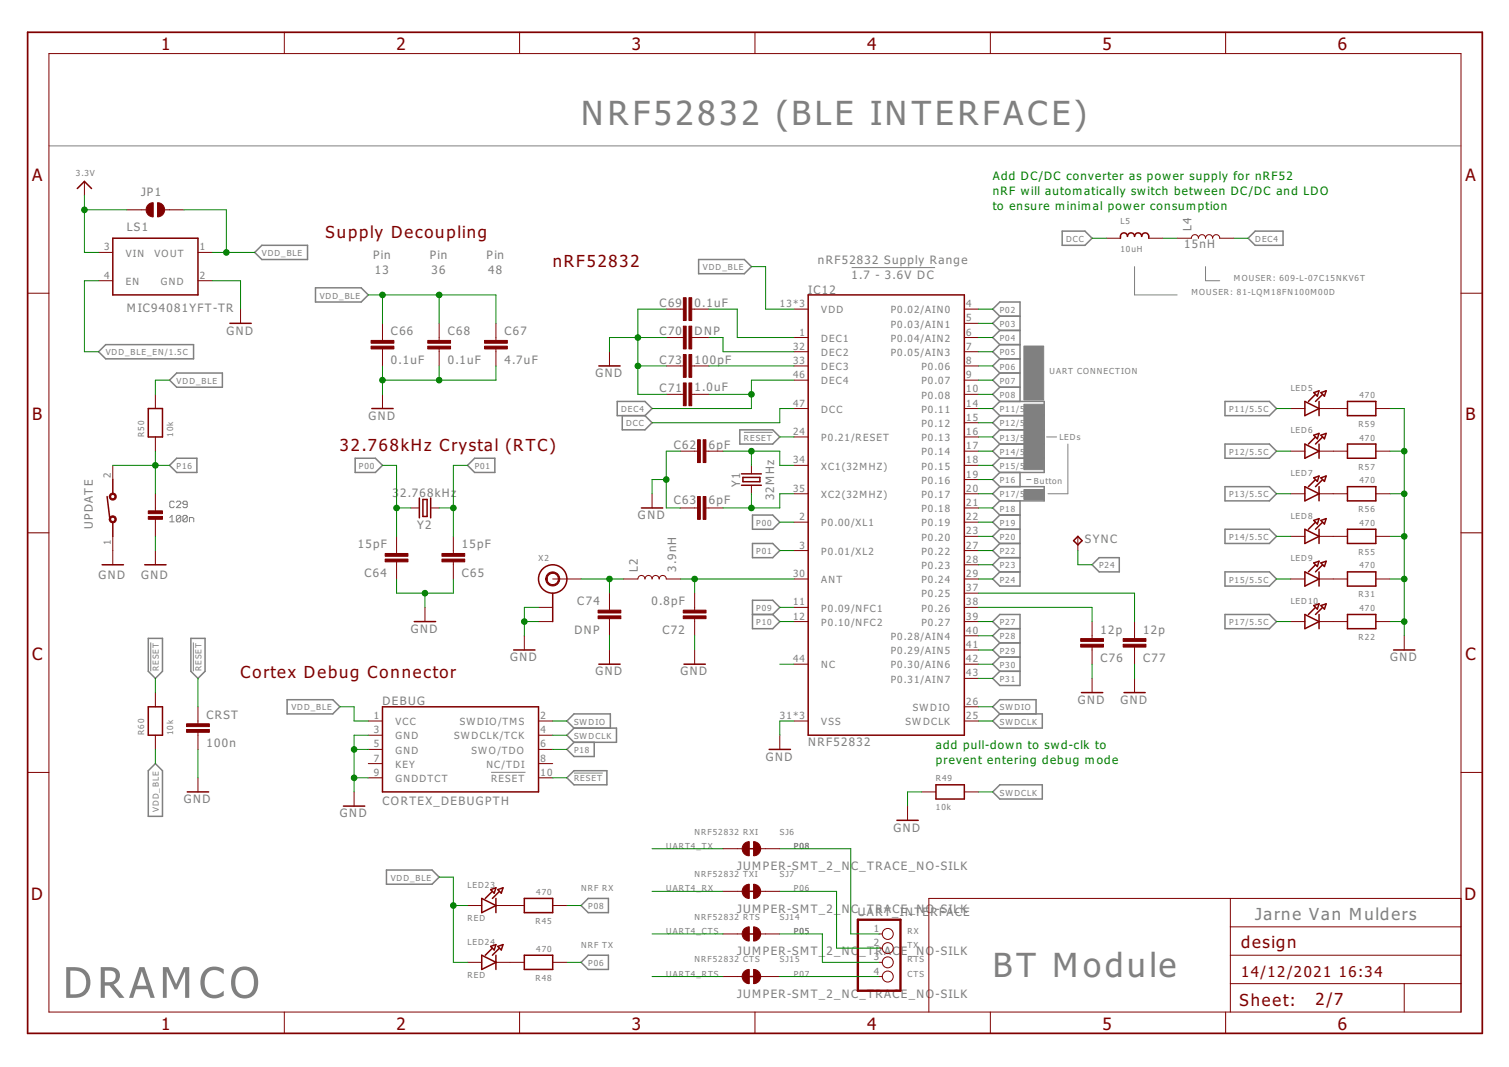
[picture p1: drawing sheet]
<svg xmlns="http://www.w3.org/2000/svg" width="297mm" height="210mm" viewBox="0 0 297 210" stroke-linecap="round" stroke-linejoin="round" font-family="sans-serif">
<g fill="none" stroke="#808080" stroke-width=".2">
<path d="M9.6 28.7h278M167.6 52.6h16.5M223.3 52.5v5.5h8.4M237.3 52.5v2.7h2.8M34.3 98.8l-.2-.2h-.4l-.3 .2v.9l.3 .2h.4l.2-.2M34.7 98.8l.2-.2h.5l.2 .2v.2l-.9 .9h.9M36.9 99.2h-.7l-.2-.2 .2-.4h.4l.3 .2v.9l-.3 .2h-.4l-.2-.2M146.4 85h5.7M202.1 94.3h.8M206 86h2M210.2 87.4v9.7h-3.9M33.4 101.8l.5-.4v1.3"/>
<path d="M33.4 102.7h.9M35.6 101.6v.8l-.2 .3h-.5l-.2-.3M35.6 101.6l-.2-.2h-.5l-.2 .2v.8M35.6 101.6l-.9 .8M36.9 101.6v.8l-.3 .3h-.4l-.2-.3M36.9 101.6l-.3-.2h-.4l-.2 .2v.8M36.9 101.6l-.9 .8M37.3 102.7v-.9h.6l.2 .2v.7M29.7 126.4v5.7M38.1 126.4v5.7M96.7 151.9h6.7M113 152.1h5.7"/>
</g>
<g fill="#808080" stroke="#808080" stroke-width=".2">
<path d="M201.5 68.1h3.9v10.6h-3.9z"/>
<path d="M201.5 79.5h3.9v12.9h-3.9z"/>
<path d="M201.5 96.3h3.9v2h-3.9z"/>
</g>
<g fill="none" stroke="#808080" stroke-width=".3">
<path d="M51.5 48.3h9v2.8h-9l-1.4-1.4zM62.1 56.6h9l1.4 1.4-1.4 1.4h-9zM137.5 51.1h9l1.4 1.4-1.4 1.3h-9zM209.1 45.5h4.5l1.4 1.4-1.4 1.4h-4.5zM245.7 46.9l1.4-1.4h5.5v2.8h-5.5zM19.4 69.2l1.4-1.4h17.3v2.8h-17.3zM34.8 73.4h9v2.8h-9l-1.4-1.4zM121.5 79h5.5l1.4 1.4-1.4 1.4h-5.5zM196.8 62.2l-1.4-1.4 1.4-1.4h4v19.6M196.8 79h8.7v13.9h-8.7M196.8 65l-1.4 1.4 1.4 1.4M196.8 67.8l-1.4 1.4 1.4 1.4"/>
<path d="M196.8 76.2l-1.4 1.4 1.4 1.4M196.8 79l-1.4 1.4 1.4 1.4M196.8 62.2l-1.4 1.4 1.4 1.4M196.8 70.6l-1.4 1.4 1.4 1.4M196.8 70.6h4M196.8 73.4h4M196.8 67.8h4M196.8 65h4M196.8 62.2h4M196.8 76.2h4M196.8 73.4l-1.4 1.4 1.4 1.4M241.1 79h8.8l1.4 1.4-1.4 1.4h-8.8z"/>
<path d="M34.8 90.1h4v2.8h-4l-1.4-1.4zM69.9 90.1h4l1.4 1.4-1.4 1.4h-4zM92 91.5l1.4-1.4h4v2.8h-4zM122.5 81.8v2.8h4.5l1.4-1.4-1.4-1.4M145.6 84.6h6.5l1.4 1.4-1.4 1.4h-6.5zM196.8 90.1h8.7M196.8 81.8h8.7M196.8 95.7l-1.4 1.4 1.4 1.4M196.8 87.4h8.7M196.8 84.6h8.7M196.8 98.5l-1.4 1.4 1.4 1.4M196.8 95.7h8.7v2.8h-8.7"/>
<path d="M196.8 84.6l-1.4 1.4 1.4 1.4M196.8 81.8l-1.4 1.4 1.4 1.4M196.8 87.4l-1.4 1.4 1.4 1.3M196.8 90.1l-1.4 1.4 1.4 1.4M196.8 92.9l-1.4 1.4 1.4 1.4M200.8 92.9v2.8M200.8 98.5v16.8h-4l-1.4-1.4 1.4-1.4M241.1 87.4h8.8l1.4 1.4-1.4 1.3h-8.8zM241.1 95.7h8.8l1.4 1.4-1.4 1.4h-8.8zM148.1 101.3h4l1.4 1.4-1.4 1.4h-4zM148.1 106.9h4l1.4 1.4-1.4 1.4h-4zM148.1 118.1h4l1.4 1.4-1.4 1.4 1.4 1.4-1.4 1.4h-4z"/>
<path d="M196.8 104.1h4M196.8 101.3h4M196.8 109.7h4M196.8 106.9h4M196.8 106.9l-1.4 1.4 1.4 1.4M196.8 104.1l-1.4 1.4 1.4 1.4M196.8 101.3l-1.4 1.4 1.4 1.4M196.8 112.5h4M196.8 109.7l-1.4 1.4 1.4 1.4M216.4 109.7h3.9v2.8h-3.9l-1.4-1.4zM241.1 104.1h8.8l1.4 1.4-1.4 1.4h-8.8zM241.1 112.5h8.8l1.4 1.4-1.4 1.4h-8.8z"/>
<path d="M29.2 125.6h2.8v6.5l-1.4 1.4-1.4-1.4zM37.6 125.6h2.8v6.5l-1.4 1.4-1.4-1.4zM56.5 137.6h9l1.4 1.4-1.4 1.4h-9zM148.1 120.9h4M196.8 123.7l-1.4-1.4 1.4-1.4h4v14h-4l-1.4-1.4 1.4-1.4M196.8 123.7h4M196.8 123.7l-1.4 1.4 1.4 1.4M196.8 126.5h4M196.8 126.5l-1.4 1.4 1.4 1.4M196.8 129.3h4M196.8 129.3l-1.4 1.4 1.4 1.4M196.8 132.1h4"/>
<path d="M241.1 120.9h8.8l1.4 1.4-1.4 1.4h-8.8zM30.6 150.2l1.4 1.4v9h-2.8v-9zM111.6 153l1.4-1.4h6.5v2.8h-6.5zM113 143.2l-1.4 1.4 1.4 1.4M113 146l-1.4 1.4 1.4 1.4h4v-2.8M113 143.2h8.3v2.8h-8.3M113 143.2l-1.4-1.4 1.4-1.4h7.1v2.8M196.8 154.4h8.4v2.8h-8.4l-1.4-1.4zM196.8 140.4l-1.4-1.4 1.4-1.4h7.1v2.8M196.8 140.4h8.4v2.8h-8.4l-1.4-1.4zM76.1 171.2h8.9l1.4 1.4-1.4 1.3h-8.9zM114.4 178.1l1.4-1.4h4v2.8h-4z"/>
<path d="M114.4 189.3l1.4-1.4h4v2.8h-4z"/>
</g>
<g fill="none" stroke="#800000" stroke-width=".2">
<path d="M9.6 10.5h278v188.6h-278zM56 6.3v4.2M102.3 6.3v4.2M148.6 6.3v4.2M194.9 6.3v4.2M241.3 6.3v4.2M16.6 35.7v2.8M5.4 57.7h4.2M19.4 49.7h2.8M19.4 55.2h2.8M25 41.3h3.8M32.4 41.3h3.8"/>
<path d="M39 49.7h2.8M39 55.2h2.8M217.8 46.9h2.8M226.1 46.9h2.8M231.7 46.9h2.8a.7 .7 0 0 1 .7-.7 .7 .7 0 0 1 .7 .7 .7 .7 0 0 1 .7-.7 .7 .7 0 0 1 .7 .7 .7 .7 0 0 1 .7-.7 .7 .7 0 0 1 .7 .7 .7 .7 0 0 1 .7-.7 .7 .7 0 0 1 .7 .7h2.8M287.6 57.7h4.2M30.6 77.6v2.8M47.3 60.8v2.8M75.3 63.6v3.4M75.3 68.6v3.4M75.3 77.6v2.8M86.4 63.6v3.4"/>
<path d="M86.4 68.6v3.4M97.6 63.6v3.4M97.6 68.6v3.4M120 69.2v2.8M131.1 60.8h3.4M131.1 66.4h3.4M131.1 77.6h3.4M131.1 72h3.4M136.2 60.8h3.3M136.2 66.4h3.3M136.2 77.6h3.3M136.2 72h3.3"/>
<path d="M156.3 60.8h2.8M156.3 66.4h2.8M156.3 72h2.8M156.3 69.2h2.8M156.3 74.8h2.8M189.8 60.8h2.8M189.8 66.4h2.8M189.8 77.6h2.8M189.8 72h2.8M189.8 63.6h2.8M189.8 69.2h2.8M189.8 74.8h2.8"/>
<path d="M22.2 91.5v2.8M30.6 86v2.8M30.6 97.1v3.7M80.9 99.9h1.6M84.8 99.9h1.6M128.4 97.1v2.8M133.9 88.8h3.4M133.9 99.9h3.4M139 88.8h3.3M139 99.9h3.3M147.9 91.5v1.7M147.9 95.5v1.6"/>
<path d="M156.3 80.4h2.8M156.3 97.1h2.8M156.3 86h2.8M156.3 91.5h2.8M189.8 88.8h2.8M189.8 99.9h2.8M189.8 80.4h2.8M189.8 97.1h2.8M189.8 83.2h2.8M189.8 86h2.8M189.8 91.5h2.8M189.8 94.3h2.8"/>
<path d="M254.1 88.8h2.8M254.1 80.4h2.8M254.1 97.1h2.8M259.7 88.8h5.5M259.7 80.4h5.5M259.7 97.1h5.5M270.8 88.8h2.8M270.8 80.4h2.8M270.8 97.1h2.8M5.4 104.8h4.2M22.2 105.5v5.6M30.6 101.9v3.6"/>
<path d="M30.6 108.3v2.8M78.1 105.5v3.4M78.1 110.6v3.3M83.7 119.5v2.8M89.2 105.5v3.4M89.2 110.6v3.3M106 119.5h2.8M108.8 113.9h5.6M120 116.7v3.3M122.8 113.9h2.8a.7 .7 0 0 1 .7-.7 .7 .7 0 0 1 .7 .7 .7 .7 0 0 1 .7-.7 .7 .7 0 0 1 .7 .7 .7 .7 0 0 1 .7-.7 .7 .7 0 0 1 .7 .7 .7 .7 0 0 1 .7-.7 .7 .7 0 0 1 .6 .7h2.8M136.7 116.7v3.3M156.3 113.9h2.8"/>
<path d="M156.3 119.5h2.8M156.3 102.7h2.8M156.3 108.3h2.8M189.8 113.9h2.8M189.8 105.5h2.8M189.8 119.5h2.8M189.8 102.7h2.8M189.8 108.3h2.8M189.8 111.1h2.8M189.8 116.7h2.8M212.2 105.5v2.8M254.1 113.9h2.8"/>
<path d="M254.1 105.5h2.8M259.7 113.9h5.5M259.7 105.5h5.5M270.8 113.9h2.8M270.8 105.5h2.8M287.6 104.8h4.2M30.6 136.2v2.8M39 139v3.4M103.2 125.1v2.8M106 122.3h2.8M120 121.7v3.4M120 127.9v2.8"/>
<path d="M136.7 121.7v3.4M136.7 127.9v2.8M156.3 122.3h2.8M156.3 130.7h2.8M189.8 122.3h2.8M189.8 139h2.8M189.8 127.9h2.8M189.8 125.1h2.8M189.8 130.7h2.8M189.8 133.5h2.8M215 122.3v3.3M215 127.3v3.4"/>
<path d="M215 133.5v2.7M223.3 122.3v3.3M223.3 127.3v3.4M223.3 133.5v2.7M254.1 122.3h2.8M259.7 122.3h5.5M270.8 122.3h2.8M276.4 125.1v2.8M5.4 152h4.2M30.6 144.6v2.8M39 144.1v3.3M39 153v2.8"/>
<path d="M69.7 155.8v2.8M72.5 141.8h2.8M72.5 144.6h2.8M72.5 147.4h2.8M72.5 150.2h2.8M72.5 153h2.8M106 141.8h2.8M106 144.6h2.8M106 147.4h2.8M106 150.2h2.8M106 153h2.8M153.5 144.6v2.8"/>
<path d="M156.3 141.8h2.8M178.6 158.6v2.8M181.4 155.8h2.8M189.8 141.8h2.8M189.8 155.8h2.8M287.6 152h4.2M92 178.1h2.8M97.6 178.1h5.6M108.8 178.1h2.8M142.3 167h3.8M142.3 175.3h3.8M149.7 167h3.8"/>
<path d="M149.7 175.3h3.8M242.2 176.7v22.4M287.6 176.7h-104.8v22.4M56 199.1v4.2M92 189.3h2.8M97.6 189.3h5.6M102.3 199.1v4.2M108.8 189.3h2.8M142.3 183.7h3.8M142.3 192.1h3.8M148.6 199.1v4.2M149.7 183.7h3.8"/>
<path d="M149.7 192.1h3.8M173.1 183.7h.6M173.1 192.1h.6M173.1 189.3h.6M173.1 186.5h.6M194.9 199.1v4.2M241.3 199.1v4.2M242.2 193.5h45.4M242.2 187.9h45.4M242.2 182.3h45.4M276.4 193.5v5.6"/>
<circle cx="174.8" cy="192.1" r="1.08"/>
<circle cx="174.8" cy="186.5" r="1.08"/>
<circle cx="174.8" cy="183.7" r="1.08"/>
<circle cx="174.8" cy="189.3" r="1.08"/>
</g>
<path d="M5.4 6.3h286.4v197h-286.4z" fill="none" stroke="#800000" stroke-width=".34"/>
<g fill="none" stroke="#800000" stroke-width=".3">
<path d="M15.2 37.1l1.4-1.4 1.4 1.4M22.2 46.9h16.8v11.1h-16.8zM159.1 58h30.7v86.6h-30.7zM220.6 46.9a.72 .72 0 0 1 .4-1.1 .72 .72 0 0 1 .9 .7 .7 .7 0 0 1 .7-.7 .7 .7 0 0 1 .7 .7 .7 .7 0 0 1 .7-.7 .7 .7 0 0 1 .7 .7 .74 .74 0 0 1 .9-.7 .74 .74 0 0 1 .5 1.1M45.3 63.6h4.1M117.9 72h4.2M256.9 79l2.8 1.4-2.8 1.4zM258.6 77.2l1.1-.3-.4 1zM259 77.6l-1.4 1.4M259.7 79v2.8M260 77.2l1-.3-.3 1zM260.3 77.6l-1.3 1.4"/>
<path d="M265.2 79h5.6v2.8h-5.6zM21.1 97.7l.5 4.5M22.2 94.3v2.8M29.2 80.4h2.8v5.6h-2.8zM73.2 80.4h4.2M82.5 98v3.9M83.2 98.3h.9v3.3h-.9zM84.8 98v3.9M126.3 99.9h4.2M146 93.2h3.9M146 95.5h3.9M146.2 93.9h3.4v.9h-3.4z"/>
<path d="M256.9 87.4l2.8 1.4-2.8 1.3zM256.9 95.7l2.8 1.4-2.8 1.4zM258.6 85.6l1.1-.3-.4 1zM258.6 94l1.1-.4-.4 1.1zM259 86l-1.4 1.4M259 94.3l-1.4 1.4M259.7 87.4v2.7M259.7 95.7v2.8M260 85.6l1-.3-.3 1zM260 94l1-.4-.3 1.1zM260.3 86l-1.3 1.4M260.3 94.3l-1.3 1.4"/>
<path d="M265.2 87.4h5.6v2.7h-5.6zM265.2 95.7h5.6v2.8h-5.6zM20.1 111.1h4.2M22.2 102.7v2.8M28.5 111.1h4.2M108.8 116.7v5.6M212.2 105.5l.8 .9-.8 .8-.9-.8zM256.9 104.1l2.8 1.4-2.8 1.4zM256.9 112.5l2.8 1.4-2.8 1.4zM258.6 102.4l1.1-.4-.4 1.1zM258.6 110.7l1.1-.3-.4 1zM258.6 119.1l1.1-.3-.4 1z"/>
<path d="M259 102.7l-1.4 1.4M259 111.1l-1.4 1.4M259 119.5l-1.4 1.4M259.7 104.1v2.8M259.7 112.5v2.8M260 102.4l1-.4-.3 1.1zM260 110.7l1-.3-.3 1zM260 119.1l1-.3-.3 1zM260.3 102.7l-1.3 1.4M260.3 111.1l-1.3 1.4M260.3 119.5l-1.3 1.4M265.2 104.1h5.6v2.8h-5.6z"/>
<path d="M265.2 112.5h5.6v2.8h-5.6zM29.2 139h2.8v5.6h-2.8zM75.3 139h30.7v16.8h-30.7zM81.6 122.3h4.1M101.1 127.9h4.2M117.9 130.7h4.2M134.6 130.7h4.2M212.9 136.2h4.2M221.3 136.2h4.1M256.9 120.9l2.8 1.4-2.8 1.4zM259.7 120.9v2.8M265.2 120.9h5.6v2.8h-5.6z"/>
<path d="M274.3 127.9h4.2M36.9 155.8h4.2M67.6 158.6h4.2M151.4 147.4h4.2M184.2 154.4h5.6v2.8h-5.6zM94.8 176.7l2.8 1.4-2.8 1.4zM96.6 175l1-.4-.3 1.1zM96.9 175.3l-1.4 1.4M97.6 176.7v2.8M98 175l1-.4-.3 1.1zM98.3 175.3l-1.4 1.4M103.2 176.7h5.6v2.8h-5.6z"/>
<path d="M147.1 167h1.9M147.1 175.3h1.9M176.6 161.4h4.1M94.8 187.9l2.8 1.4-2.8 1.4zM96.6 186.2l1-.4-.3 1.1zM96.9 186.5l-1.4 1.4M97.6 187.9v2.8M98 186.2l1-.4-.3 1.1zM98.3 186.5l-1.4 1.4M103.2 187.9h5.6v2.8h-5.6zM147.1 183.7h1.9M147.1 192.1h1.9"/>
<circle cx="108.8" cy="113.9" r="2.79"/>
</g>
<g fill="#800000" stroke="#800000" stroke-width=".2">
<path d="M138.4 86.5h.6v4.5h-.6z"/>
<path d="M137.3 86.5h.6v4.5h-.6z"/>
<path d="M137.3 97.7h.6v4.5h-.6z"/>
<path d="M138.4 97.7h.6v4.5h-.6z"/>
<path d="M75.8 108.9h4.5v.5h-4.5z"/>
<path d="M75.8 110h4.5v.5h-4.5z"/>
<path d="M87 108.9h4.5v.5h-4.5z"/>
<path d="M87 110h4.5v.5h-4.5z"/>
<path d="M73 68.1h4.5v.5h-4.5z"/>
<path d="M73 67h4.5v.5h-4.5z"/>
<path d="M95.4 68.1h4.5v.5h-4.5z"/>
<path d="M95.4 67h4.5v.5h-4.5z"/>
<path d="M84.2 68.1h4.5v.5h-4.5z"/>
<path d="M84.2 67h4.5v.5h-4.5z"/>
<path d="M135.6 58.6h.6v4.5h-.6z"/>
<path d="M134.5 58.6h.6v4.5h-.6z"/>
<path d="M135.6 64.2h.6v4.4h-.6z"/>
<path d="M134.5 64.2h.6v4.4h-.6z"/>
<path d="M135.6 75.3h.6v4.5h-.6z"/>
<path d="M134.5 75.3h.6v4.5h-.6z"/>
<path d="M134.5 120h4.5v.6h-4.5z"/>
<path d="M134.5 121.2h4.5v.5h-4.5z"/>
<path d="M135.6 69.7h.6v4.5h-.6z"/>
<path d="M134.5 69.7h.6v4.5h-.6z"/>
<path d="M117.7 121.2h4.5v.5h-4.5z"/>
<path d="M117.7 120h4.5v.6h-4.5z"/>
<path d="M36.7 143.5h4.5v.6h-4.5z"/>
<path d="M36.7 142.4h4.5v.5h-4.5z"/>
<path d="M212.7 125.6h4.5v.6h-4.5z"/>
<path d="M212.7 126.7h4.5v.6h-4.5z"/>
<path d="M221.1 125.6h4.5v.6h-4.5z"/>
<path d="M221.1 126.7h4.5v.6h-4.5z"/>
<path d="M29.2 101.6h2.8v.6h-2.8z"/>
<path d="M29.2 100.5h2.8v.5h-2.8z"/>
</g>
<g fill="#800000" stroke="#800000" stroke-width=".2">
<path d="M148.3 165.6a1.37 1.37 0 0 1 1.4 1.4h-1.4z" fill-rule="evenodd"/>
<path d="M148.3 167h1.4a1.37 1.37 0 0 1-1.4 1.4z" fill-rule="evenodd"/>
<path d="M146.5 166l1-.4v2.8a1.4 1.4 0 0 1-1.3-.9 1.4 1.4 0 0 1 .3-1.5z" fill-rule="evenodd"/>
<path d="M148.3 173.9a1.37 1.37 0 0 1 1.4 1.4h-1.4z" fill-rule="evenodd"/>
<path d="M148.3 175.3h1.4a1.37 1.37 0 0 1-1.4 1.4z" fill-rule="evenodd"/>
<path d="M146.5 174.3l1-.4v2.8a1.4 1.4 0 0 1-1.3-.8 1.4 1.4 0 0 1 .3-1.6z" fill-rule="evenodd"/>
<path d="M148.3 182.3a1.37 1.37 0 0 1 1.4 1.4h-1.4z" fill-rule="evenodd"/>
<path d="M148.3 183.7h1.4a1.37 1.37 0 0 1-1.4 1.4z" fill-rule="evenodd"/>
<path d="M146.5 182.7l1-.4v2.8a1.4 1.4 0 0 1-1.3-.8 1.4 1.4 0 0 1 .3-1.6z" fill-rule="evenodd"/>
<path d="M148.3 190.7a1.37 1.37 0 0 1 1.4 1.4h-1.4z" fill-rule="evenodd"/>
<path d="M148.3 192.1h1.4a1.37 1.37 0 0 1-1.4 1.4z" fill-rule="evenodd"/>
<path d="M146.5 191.1l.5-.3 .5-.1v2.8a1.4 1.4 0 0 1-1.3-.9 1.4 1.4 0 0 1 .3-1.5z" fill-rule="evenodd"/>
<path d="M31 39.9a1.4 1.4 0 0 1 1.4 1.4 1.4 1.4 0 0 1-1.4 1.4z" fill-rule="evenodd"/>
<path d="M29.2 40.3l.5-.4h.5v2.8a1.4 1.4 0 0 1-1.3-.9 1.4 1.4 0 0 1 .3-1.5z" fill-rule="evenodd"/>
<path d="M107.8 112.9a1.39 1.39 0 0 1 2.2 .2 1.39 1.39 0 0 1-.8 2.1 1.39 1.39 0 0 1-1.8-1.3h.3a1.1 1.1 0 0 1 1.5-1 1.1 1.1 0 0 1 .3 1.8 1.1 1.1 0 0 1-1.8-.5v-.3h-.3z" fill-rule="evenodd"/>
<path d="M21.7 97.2a.69 .69 0 0 1 1.1 .1 .69 .69 0 0 1-.4 1.1 .69 .69 0 0 1-.9-.7h.3a.42 .42 0 0 1 .6-.4 .42 .42 0 0 1 .1 .7 .42 .42 0 0 1-.7-.1v-.2h-.3z" fill-rule="evenodd"/>
<path d="M21.7 101.7a.69 .69 0 0 1 1.1 .1 .69 .69 0 0 1-.4 1 .69 .69 0 0 1-.9-.6h.3a.42 .42 0 0 1 .6-.4 .42 .42 0 0 1 .1 .7 .42 .42 0 0 1-.7-.2v-.1h-.3z" fill-rule="evenodd"/>
</g>
<path d="M168.9 180.9h8.3v14h-8.3z" fill="none" stroke="#800000" stroke-width=".47"/>
<g fill="none" stroke="#008000" stroke-width=".2">
<path d="M16.6 38.5v11.2h2.8M16.6 41.3h8.4M19.4 55.2h-2.8v14h2.8M36.2 41.3h8.4v8.4M41.8 55.2h5.5v5.6M41.8 49.7h8.3M72.5 58h25.1v5.6M75.3 58v5.6M86.4 58v5.6M147.9 52.5h2.8v8.3h5.6M215 46.9h2.8M228.9 46.9h2.8"/>
<path d="M242.9 46.9h2.8M33.4 74.8h-2.8v2.8M75.3 72v5.6M86.4 72v2.8M97.6 72v2.8h-22.3M125.6 72h5.5M131.1 66.4h-11.1v2.8M131.1 60.8h-5.5v16.8h5.5M139.5 66.4h2.8v2.8h14M139.5 60.8h5.6v5.6h11.2M139.5 72h16.8M139.5 77.6h8.4"/>
<path d="M156.3 74.8h-8.4v5.6h-19.5M192.6 74.8h2.8M192.6 66.4h2.8M192.6 60.8h2.8M192.6 72h2.8M192.6 77.6h2.8M192.6 69.2h2.8M192.6 63.6h2.8M22.2 91.5h11.2M30.6 88.8v8.3M75.3 91.5h2.8v14M78.1 99.9h2.8"/>
<path d="M86.4 99.9h2.8M92 91.5h-2.8v14M131.1 94.3h-2.7v2.8M133.9 88.8h-2.8v11.1h2.8M142.3 88.8h11.2v2.7h2.8M147.9 88.8v2.7M147.9 97.1v2.8M153.5 86h2.8M156.3 97.1h-2.8v2.8h-11.2M156.3 80.4h-2.8v2.8h-25.1M192.6 99.9h2.8M192.6 88.8h2.8"/>
<path d="M192.6 94.3h2.8M192.6 80.4h2.8M192.6 97.1h2.8M192.6 91.5h2.8M192.6 86h2.8M192.6 83.2h2.8M251.3 88.8h2.8M251.3 80.4h2.8M251.3 97.1h2.8M273.6 88.8h2.8M273.6 80.4h2.8v44.7M273.6 97.1h2.8"/>
<path d="M30.6 105.5v2.8M78.1 113.9v2.8h11.1v-2.8M83.7 116.7v2.8M106 119.5h-2.8v5.6M114.4 113.9h8.4M120 113.9v2.8M133.9 113.9h22.4M136.7 113.9v2.8M153.5 119.5h2.8M153.5 102.7h2.8M153.5 108.3h2.8M192.6 116.7h30.7v5.6"/>
<path d="M192.6 119.5h22.4v2.8M192.6 113.9h2.8M192.6 105.5h2.8M192.6 102.7h2.8M192.6 108.3h2.8M192.6 111.1h2.8M212.2 108.3v2.8h2.8M251.3 113.9h2.8M251.3 105.5h2.8M273.6 113.9h2.8M273.6 105.5h2.8M30.6 133.5v2.7"/>
<path d="M39 133.5v5.5M66.9 139h2.8v2.8h2.8M103.2 122.3h2.8M120 125.1v2.8M136.7 125.1v2.8M153.5 122.3h2.8M153.5 130.7h2.8M192.6 122.3h2.8M192.6 125.1h2.8M192.6 127.9h2.8M192.6 130.7h2.8M192.6 133.5h2.8"/>
<path d="M192.6 139h2.8M215 130.7v2.8M223.3 130.7v2.8M251.3 122.3h2.8M273.6 122.3h2.8M30.6 147.4v2.8M39 147.4v5.6M69.7 147.4h2.8M69.7 153h2.8M72.5 144.6h-2.8v11.2M108.8 141.8h2.8M108.8 144.6h2.8"/>
<path d="M108.8 147.4h2.8M108.8 153h2.8M156.3 141.8h-2.8v2.8M181.4 155.8h-2.8v2.8M192.6 141.8h2.8M192.6 155.8h2.8M86.4 172.6h2.8v16.7h2.8M89.2 178.1h2.8M111.6 178.1h2.8M128.4 175.3h13.9M128.4 167h13.9M153.5 175.3h11.2v11.2h8.4"/>
<path d="M153.5 167h14v16.7h5.6M111.6 189.3h2.8M128.4 183.7h13.9M128.4 192.1h13.9M153.5 183.7h8.4v5.6h11.2M153.5 192.1h19.6"/>
</g>
<g fill="#008000" stroke="#008000" stroke-width=".2">
<circle cx="131.1" cy="94.3" r=".55"/>
<circle cx="83.7" cy="116.7" r=".55"/>
<circle cx="75.3" cy="74.8" r=".55"/>
<circle cx="86.4" cy="74.8" r=".55"/>
<circle cx="69.7" cy="147.4" r=".55"/>
<circle cx="69.7" cy="153" r=".55"/>
<circle cx="125.6" cy="66.4" r=".55"/>
<circle cx="125.6" cy="72" r=".55"/>
<circle cx="276.4" cy="122.3" r=".55"/>
<circle cx="276.4" cy="113.9" r=".55"/>
<circle cx="276.4" cy="105.5" r=".55"/>
<circle cx="276.4" cy="97.1" r=".55"/>
<circle cx="276.4" cy="88.8" r=".55"/>
<circle cx="103.2" cy="122.3" r=".55"/>
<circle cx="147.9" cy="88.8" r=".55"/>
<circle cx="147.9" cy="99.9" r=".55"/>
<circle cx="78.1" cy="99.9" r=".55"/>
<circle cx="89.2" cy="99.9" r=".55"/>
<circle cx="147.9" cy="77.6" r=".55"/>
<circle cx="136.7" cy="113.9" r=".55"/>
<circle cx="120" cy="113.9" r=".55"/>
<circle cx="30.6" cy="91.5" r=".55"/>
<circle cx="44.6" cy="49.7" r=".55"/>
<circle cx="86.4" cy="58" r=".55"/>
<circle cx="75.3" cy="58" r=".55"/>
<circle cx="89.2" cy="178.1" r=".55"/>
<circle cx="16.6" cy="41.3" r=".55"/>
</g>
<text font-size="10" fill="#808080" x="12.4" y="196.3">DRAMCO</text>
<g font-size="7.9" fill="#808080">
<text x="114.4" y="24.5">NRF52832 (BLE INTERFACE)</text>
<text x="195.4" y="192.1">BT Module</text>
</g>
<g font-size="4" fill="#800000">
<text x="31.7" y="9.9">1</text>
<text x="78" y="9.9">2</text>
<text x="124.3" y="9.9">3</text>
<text x="170.7" y="9.9">4</text>
<text x="217" y="9.9">5</text>
<text x="263.3" y="9.9">6</text>
<text x="6.3" y="35.5">A</text>
<text x="288.5" y="35.5">A</text>
<text x="6.3" y="82.7">B</text>
<text x="288.5" y="82.7">B</text>
<text x="6.3" y="129.8">C</text>
<text x="288.5" y="129.8">C</text>
<text x="6.2" y="177">D</text>
<text x="288.3" y="177">D</text>
<text x="31.7" y="202.6">1</text>
<text x="78" y="202.6">2</text>
<text x="124.3" y="202.6">3</text>
<text x="170.7" y="202.6">4</text>
<text x="217" y="202.6">5</text>
<text x="263.3" y="202.6">6</text>
</g>
<g font-size="3.9" fill="#800000">
<text x="64.1" y="46.9">Supply Decoupling</text>
<text x="108.8" y="52.4">nRF52832</text>
<text x="66.9" y="88.8">32.768kHz Crystal (RTC)</text>
<text x="47.3" y="133.4">Cortex Debug Connector</text>
<text x="244.3" y="186.5">design</text>
<text x="244" y="197.8">Sheet:</text>
<text x="259" y="197.7">2/7</text>
</g>
<text font-size="3.9" fill="#808080" x="247.1" y="180.9">Jarne Van Mulders</text>
<g font-size="3.5" fill="#800000">
<text x="244.3" y="192.1">14/12/2021</text>
<text x="263.5" y="192.1">16:34</text>
</g>
<g font-size="2.8" fill="#008000">
<text x="195.4" y="35.4">Add DC/DC converter as power supply for nRF52</text>
<text x="195.4" y="38.3">nRF will automatically switch between DC/DC and LDO</text>
<text x="195.4" y="41.3">to ensure minimal power consumption</text>
<text x="184.2" y="147.3">add pull-down to swd-clk to</text>
<text x="184.2" y="150.2">prevent entering debug mode</text>
</g>
<g font-size="2.8" fill="#808080">
<text x="27.8" y="38.5">JP1</text>
<text x="25" y="45.5">LS1</text>
<text x="234.5" y="45.5" transform="rotate(-90 234.5 45.5)">L4</text>
<text x="73.4" y="50.9">Pin</text>
<text x="73.8" y="53.8">13</text>
<text x="84.6" y="50.9">Pin</text>
<text x="85" y="53.8">36</text>
<text x="95.8" y="50.9">Pin</text>
<text x="96.1" y="53.8">48</text>
<text x="161" y="51.9">nRF52832 Supply Range</text>
<text x="233.1" y="48.8">15nH</text>
<text x="159.1" y="57.7">IC12</text>
<text x="167.6" y="54.9">1.7 - 3.6V DC</text>
<text x="25" y="61.4">MIC94081YFT-TR</text>
<text x="44.6" y="65.8">GND</text>
<text x="77" y="66">C66</text>
<text x="88.1" y="66">C68</text>
<text x="99.3" y="66">C67</text>
<text x="129.8" y="60.4">C69</text>
<text x="129.8" y="66">C70</text>
<text x="136.7" y="60.4">0.1uF</text>
<text x="136.7" y="66">DNP</text>
<text x="77" y="71.6">0.1uF</text>
<text x="88.1" y="71.6">0.1uF</text>
<text x="99.3" y="71.6">4.7uF</text>
<text x="129.8" y="71.6">C73</text>
<text x="136.7" y="71.6">100pF</text>
<text x="117.2" y="74.2">GND</text>
<text x="129.8" y="77.2">C71</text>
<text x="136.7" y="76.9">1.0uF</text>
<text x="72.5" y="82.6">GND</text>
<text x="132.6" y="88.3">C62</text>
<text x="139.5" y="88.3">6pF</text>
<text x="145.7" y="95.9" transform="rotate(-90 145.7 95.9)">Y1</text>
<text x="77.2" y="97.7">3</text>
<text x="78.7" y="97.7">2.768kHz</text>
<text x="132.6" y="99.2">C63</text>
<text x="139.5" y="99.2">6pF</text>
<text x="152.4" y="98.4" transform="rotate(-90 152.4 98.4)">32MHz</text>
<text x="18.3" y="104.1" transform="rotate(-90 18.3 104.1)">UPDATE</text>
<text x="70.4" y="107.9">15pF</text>
<text x="82.1" y="104.1">Y2</text>
<text x="90.9" y="107.9">15pF</text>
<text x="125.6" y="102.2">GND</text>
<text x="213.6" y="106.9">SYNC</text>
<text x="19.4" y="113.9">GND</text>
<text x="27.8" y="113.9">GND</text>
<text x="71.7" y="113.5">C64</text>
<text x="90.9" y="113.5">C65</text>
<text x="125.6" y="112.5" transform="rotate(-90 125.6 112.5)">L2</text>
<text x="133.1" y="112.5" transform="rotate(-90 133.1 112.5)">3.9nH</text>
<text x="113.6" y="119.1">C74</text>
<text x="128.3" y="119.1">0.8pF</text>
<text x="80.9" y="124.5">GND</text>
<text x="113.1" y="124.7">DNP</text>
<text x="130.4" y="124.6">C72</text>
<text x="216.6" y="124.6">12p</text>
<text x="225" y="124.6">12p</text>
<text x="100.4" y="130.1">GND</text>
<text x="216.6" y="130.2">C76</text>
<text x="225" y="130.2">C77</text>
<text x="273.6" y="130.1">GND</text>
<text x="117.2" y="132.9">GND</text>
<text x="134" y="132.9">GND</text>
<text x="40.6" y="141.4">CRST</text>
<text x="75.3" y="138.8">DEBUG</text>
<text x="212.2" y="138.5">GND</text>
<text x="220.6" y="138.5">GND</text>
<text x="40.6" y="147">100n</text>
<text x="150.7" y="149.6">GND</text>
<text x="159.1" y="146.8">NRF52832</text>
<text x="36.2" y="158">GND</text>
<text x="66.9" y="160.8">GND</text>
<text x="75.3" y="158.3">CORTEX_DEBUGPTH</text>
<text x="175.9" y="163.6">GND</text>
<text x="145.1" y="171.2">JUMPER-SMT_2_N</text>
<text x="167.6" y="171.2">C_TRACE_NO-SILK</text>
<text x="145.1" y="179.5">JUMPER-SMT_2_</text>
<text x="165.7" y="179.5">N</text>
<text x="167.6" y="179.5">C_TRACE_NO-SILK</text>
<text x="168.9" y="180.2">UART_INTE</text>
<text x="183.2" y="180.2">RFACE</text>
<text x="145.1" y="187.9">JUMPER-SMT_</text>
<text x="162.7" y="187.9">2_NC</text>
<text x="169.2" y="187.9">_TRAC</text>
<text x="177.3" y="187.9">E_NO-SILK</text>
<text x="145.1" y="196.3">JUMPER-SMT_2_NC_TRACE_NO-SILK</text>
</g>
<g font-size="2.3" fill="#808080">
<text x="20.5" y="49.3">3</text>
<text x="24.8" y="50.5">VIN</text>
<text x="30.4" y="50.5">VOUT</text>
<text x="39.4" y="49.3">1</text>
<text x="20.5" y="54.8">4</text>
<text x="24.8" y="56.1">EN</text>
<text x="31.7" y="56.1">GND</text>
<text x="39.4" y="54.8">2</text>
<text x="153.5" y="60.4">13*3</text>
<text x="161.7" y="61.7">VDD</text>
<text x="175.3" y="61.7">P0.02/AIN0</text>
<text x="175.3" y="64.4">P0.03/AIN1</text>
<text x="190.2" y="60.4">4</text>
<text x="190.2" y="63.2">5</text>
<text x="156.1" y="68.8">32</text>
<text x="156.1" y="71.6">33</text>
<text x="157.4" y="66">1</text>
<text x="161.7" y="67.2">DEC1</text>
<text x="161.7" y="70">DEC2</text>
<text x="175.3" y="67.2">P0.04/AIN2</text>
<text x="175.3" y="70">P0.05/AIN3</text>
<text x="190.2" y="66">6</text>
<text x="190.2" y="68.8">7</text>
<text x="190.2" y="71.6">8</text>
<text x="156.1" y="74.4">46</text>
<text x="161.7" y="72.8">DEC3</text>
<text x="161.7" y="75.6">DEC4</text>
<text x="181.4" y="72.8">P0.06</text>
<text x="181.4" y="75.6">P0.07</text>
<text x="190.2" y="74.4">9</text>
<text x="190.2" y="77.2">10</text>
<text x="156.1" y="80">47</text>
<text x="161.7" y="81.2">DCC</text>
<text x="181.4" y="78.4">P0.08</text>
<text x="181.4" y="81.2">P0.11</text>
<text x="190.2" y="80">14</text>
<text x="190.2" y="82.8">15</text>
<text x="156.1" y="85.6">24</text>
<text x="161.7" y="86.8">P0.21/RESET</text>
<text x="181.4" y="84">P0.12</text>
<text x="181.4" y="86.8">P0.13</text>
<text x="181.4" y="89.6">P0.14</text>
<text x="190.2" y="85.6">16</text>
<text x="190.2" y="88.4">17</text>
<text x="21.8" y="94" transform="rotate(-90 21.8 94)">2</text>
<text x="156.1" y="91.2">34</text>
<text x="161.7" y="92.4">XC1(32MHZ)</text>
<text x="181.4" y="92.4">P0.15</text>
<text x="181.4" y="95.2">P0.16</text>
<text x="190.2" y="91.2">18</text>
<text x="190.2" y="94">19</text>
<text x="156.1" y="96.7">35</text>
<text x="161.7" y="98">XC2(32MHZ)</text>
<text x="181.4" y="98">P0.17</text>
<text x="181.4" y="100.8">P0.18</text>
<text x="190.2" y="96.7">20</text>
<text x="190.2" y="99.5">21</text>
<text x="21.8" y="107.2" transform="rotate(-90 21.8 107.2)">1</text>
<text x="157.4" y="102.3">2</text>
<text x="157.4" y="107.9">3</text>
<text x="161.7" y="103.6">P0.00/XL1</text>
<text x="181.4" y="103.6">P0.19</text>
<text x="181.4" y="106.3">P0.20</text>
<text x="190.2" y="102.3">22</text>
<text x="190.2" y="105.1">23</text>
<text x="190.2" y="107.9">27</text>
<text x="156.1" y="113.5">30</text>
<text x="161.7" y="109.1">P0.01/XL2</text>
<text x="181.4" y="109.1">P0.22</text>
<text x="181.4" y="111.9">P0.23</text>
<text x="190.2" y="110.7">28</text>
<text x="190.2" y="113.5">29</text>
<text x="156.1" y="119.1">11</text>
<text x="161.7" y="114.7">ANT</text>
<text x="181.4" y="114.7">P0.24</text>
<text x="181.4" y="117.5">P0.25</text>
<text x="190.2" y="116.3">37</text>
<text x="190.2" y="119.1">38</text>
<text x="156.1" y="121.9">12</text>
<text x="161.7" y="120.3">P0.09/NFC1</text>
<text x="161.7" y="123.1">P0.10/NFC2</text>
<text x="175.3" y="125.9">P0.28/AIN4</text>
<text x="181.4" y="120.3">P0.26</text>
<text x="181.4" y="123.1">P0.27</text>
<text x="190.2" y="121.9">39</text>
<text x="190.2" y="124.7">40</text>
<text x="156.1" y="130.3">44</text>
<text x="161.7" y="131.5">NC</text>
<text x="175.3" y="128.7">P0.29/AIN5</text>
<text x="175.3" y="131.5">P0.30/AIN6</text>
<text x="190.2" y="127.5">41</text>
<text x="190.2" y="130.3">42</text>
<text x="175.3" y="134.3">P0.31/AIN7</text>
<text x="190.2" y="133.1">43</text>
<text x="73.6" y="141.4">1</text>
<text x="77.8" y="142.7">VCC</text>
<text x="90.5" y="142.7">SWDIO/TMS</text>
<text x="106.4" y="141.4">2</text>
<text x="153.5" y="141.4">31*3</text>
<text x="161.7" y="142.7">VSS</text>
<text x="178.3" y="142.7">SWDCLK</text>
<text x="179.7" y="139.9">SWDIO</text>
<text x="190.2" y="141.4">25</text>
<text x="190.2" y="138.6">26</text>
<text x="73.6" y="144.2">3</text>
<text x="73.6" y="147">5</text>
<text x="73.6" y="149.8">7</text>
<text x="77.8" y="145.5">GND</text>
<text x="77.8" y="148.3">GND</text>
<text x="89.4" y="145.5">SWDCLK/TCK</text>
<text x="92.8" y="148.3">SWO/TDO</text>
<text x="106.4" y="149.8">8</text>
<text x="106.4" y="147">6</text>
<text x="106.4" y="144.2">4</text>
<text x="73.6" y="152.6">9</text>
<text x="77.8" y="151">KEY</text>
<text x="77.8" y="153.8">GNDDTCT</text>
<text x="95.7" y="151">NC/TDI</text>
<text x="96.7" y="153.8">RESET</text>
<text x="106.4" y="152.6">10</text>
<text x="172" y="183.3">1</text>
<text x="172" y="186.1">2</text>
<text x="172" y="188.9">3</text>
<text x="172" y="191.7">4</text>
</g>
<g font-size="2" fill="#808080">
<text x="14.9" y="34.6">3.3V</text>
<text x="209.9" y="47.6">DCC</text>
<text x="220.5" y="44.1">L5</text>
<text x="247.1" y="47.6">DEC4</text>
<text x="51.5" y="50.3">VDD_BLE</text>
<text x="138.4" y="53.1">VDD_BLE</text>
<text x="220.5" y="49.6">10uH</text>
<text x="62.9" y="58.7">VDD_BLE</text>
<text x="234.5" y="58">MOUSER: 81-LQM18FN100M00D</text>
<text x="242.9" y="55.2">MOUSER: 609-L-07C15NKV6T</text>
<text x="196.8" y="61.5">P02</text>
<text x="196.8" y="64.3">P03</text>
<text x="20.8" y="69.9">VDD_BLE_EN/1.5C</text>
<text x="196.8" y="69.9">P05</text>
<text x="196.8" y="67.1">P04</text>
<text x="34.8" y="75.5">VDD_BLE</text>
<text x="196.8" y="72.7">P06</text>
<text x="196.8" y="75.5">P07</text>
<text x="206.6" y="73.7">UART CONNECTION</text>
<text x="254.1" y="76.9">LED5</text>
<text x="122.3" y="81.1">DEC4</text>
<text x="123.3" y="83.9">DCC</text>
<text x="196.8" y="78.3">P08</text>
<text x="196.8" y="81.1">P11/5</text>
<text x="196.8" y="83.9">P12/5</text>
<text x="241.9" y="81.1">P11/5.5C</text>
<text x="267.6" y="78.3">470</text>
<text x="28.3" y="86" transform="rotate(-90 28.3 86)">R50</text>
<text x="34.1" y="86" transform="rotate(-90 34.1 86)">10k</text>
<text x="146.4" y="86.7">RESET</text>
<text x="196.8" y="86.7">P13/5</text>
<text x="196.8" y="89.5">P14/5</text>
<text x="208.5" y="86.5">LEDs</text>
<text x="241.9" y="89.5">P12/5.5C</text>
<text x="254.1" y="85.3">LED6</text>
<text x="267.4" y="84">R59</text>
<text x="267.6" y="86.7">470</text>
<text x="34.8" y="92.2">P16</text>
<text x="70.6" y="92.2">P00</text>
<text x="93.4" y="92.2">P01</text>
<text x="196.8" y="92.2">P15/5</text>
<text x="196.8" y="95">P16</text>
<text x="203.5" y="95.2">Button</text>
<text x="254.1" y="93.6">LED7</text>
<text x="267.4" y="92.4">R57</text>
<text x="267.6" y="95">470</text>
<text x="196.8" y="100.6">P18</text>
<text x="196.8" y="97.8">P17/5.5C</text>
<text x="241.9" y="97.8">P13/5.5C</text>
<text x="267.4" y="100.8">R56</text>
<text x="148.9" y="103.4">P00</text>
<text x="196.8" y="106.2">P20</text>
<text x="196.8" y="103.4">P19</text>
<text x="241.9" y="106.2">P14/5.5C</text>
<text x="254.1" y="102">LED8</text>
<text x="267.6" y="103.4">470</text>
<text x="106" y="110.3">X2</text>
<text x="148.9" y="109">P01</text>
<text x="196.8" y="109">P22</text>
<text x="196.8" y="111.8">P23</text>
<text x="216.4" y="111.8">P24</text>
<text x="254.1" y="110.4">LED9</text>
<text x="267.4" y="109.1">R55</text>
<text x="267.6" y="111.8">470</text>
<text x="196.8" y="114.6">P24</text>
<text x="241.9" y="114.6">P15/5.5C</text>
<text x="254.1" y="118.8">LED10</text>
<text x="267.4" y="117.5">R31</text>
<text x="148.9" y="120.2">P09</text>
<text x="148.9" y="123">P10</text>
<text x="196.8" y="125.8">P28</text>
<text x="196.8" y="123">P27</text>
<text x="241.9" y="123">P17/5.5C</text>
<text x="267.4" y="125.9">R22</text>
<text x="267.6" y="120.2">470</text>
<text x="196.8" y="128.6">P29</text>
<text x="196.8" y="131.4">P30</text>
<text x="31.3" y="132.1" transform="rotate(-90 31.3 132.1)">RESET</text>
<text x="39.7" y="132.1" transform="rotate(-90 39.7 132.1)">RESET</text>
<text x="196.8" y="134.1">P31</text>
<text x="57.4" y="139.7">VDD_BLE</text>
<text x="113" y="142.5">SWDIO</text>
<text x="196.8" y="139.7">SWDIO</text>
<text x="196.8" y="142.5">SWDCLK</text>
<text x="28.3" y="144.6" transform="rotate(-90 28.3 144.6)">R60</text>
<text x="34.1" y="144.6" transform="rotate(-90 34.1 144.6)">10k</text>
<text x="113" y="148.1">P18</text>
<text x="113" y="145.3">SWDCLK</text>
<text x="113" y="153.7">RESET</text>
<text x="184.2" y="153.6">R49</text>
<text x="31.3" y="159.8" transform="rotate(-90 31.3 159.8)">VDD_BLE</text>
<text x="184.2" y="159.3">10k</text>
<text x="196.8" y="156.5">SWDCLK</text>
<text x="131.2" y="167">UART4_TX</text>
<text x="136.7" y="164.2">NRF52832 RXI</text>
<text x="153.5" y="164.2">SJ6</text>
<text x="156.3" y="167">P08</text>
<text x="76.9" y="173.3">VDD_BLE</text>
<text x="136.7" y="172.6">NRF52832 TXI</text>
<text x="153.5" y="172.6">SJ7</text>
<text x="92" y="174.7">LED23</text>
<text x="105.6" y="176">470</text>
<text x="114.4" y="175.4">NRF RX</text>
<text x="115.8" y="178.8">P08</text>
<text x="131.2" y="175.4">UART4_RX</text>
<text x="156.3" y="175.4">P06</text>
<text x="92" y="181.2">RED</text>
<text x="92" y="185.8">LED24</text>
<text x="105.4" y="181.8">R45</text>
<text x="131.2" y="183.7">UART4_CTS</text>
<text x="136.7" y="180.9">NRF52832 RTS</text>
<text x="153.5" y="180.9">SJ14</text>
<text x="156.3" y="183.7">P05</text>
<text x="178.6" y="183.7">RX</text>
<text x="105.6" y="187.2">470</text>
<text x="114.4" y="186.5">NRF TX</text>
<text x="115.8" y="190">P06</text>
<text x="136.7" y="189.3">NRF52832 CTS</text>
<text x="153.5" y="189.3">SJ15</text>
<text x="178.6" y="186.5">TX</text>
<text x="178.6" y="189.3">RTS</text>
<text x="92" y="192.4">RED</text>
<text x="105.4" y="192.9">R48</text>
<text x="131.2" y="192.1">UART4_RTS</text>
<text x="156.3" y="192.1">P07</text>
<text x="178.6" y="192.1">CTS</text>
</g>
</svg>
